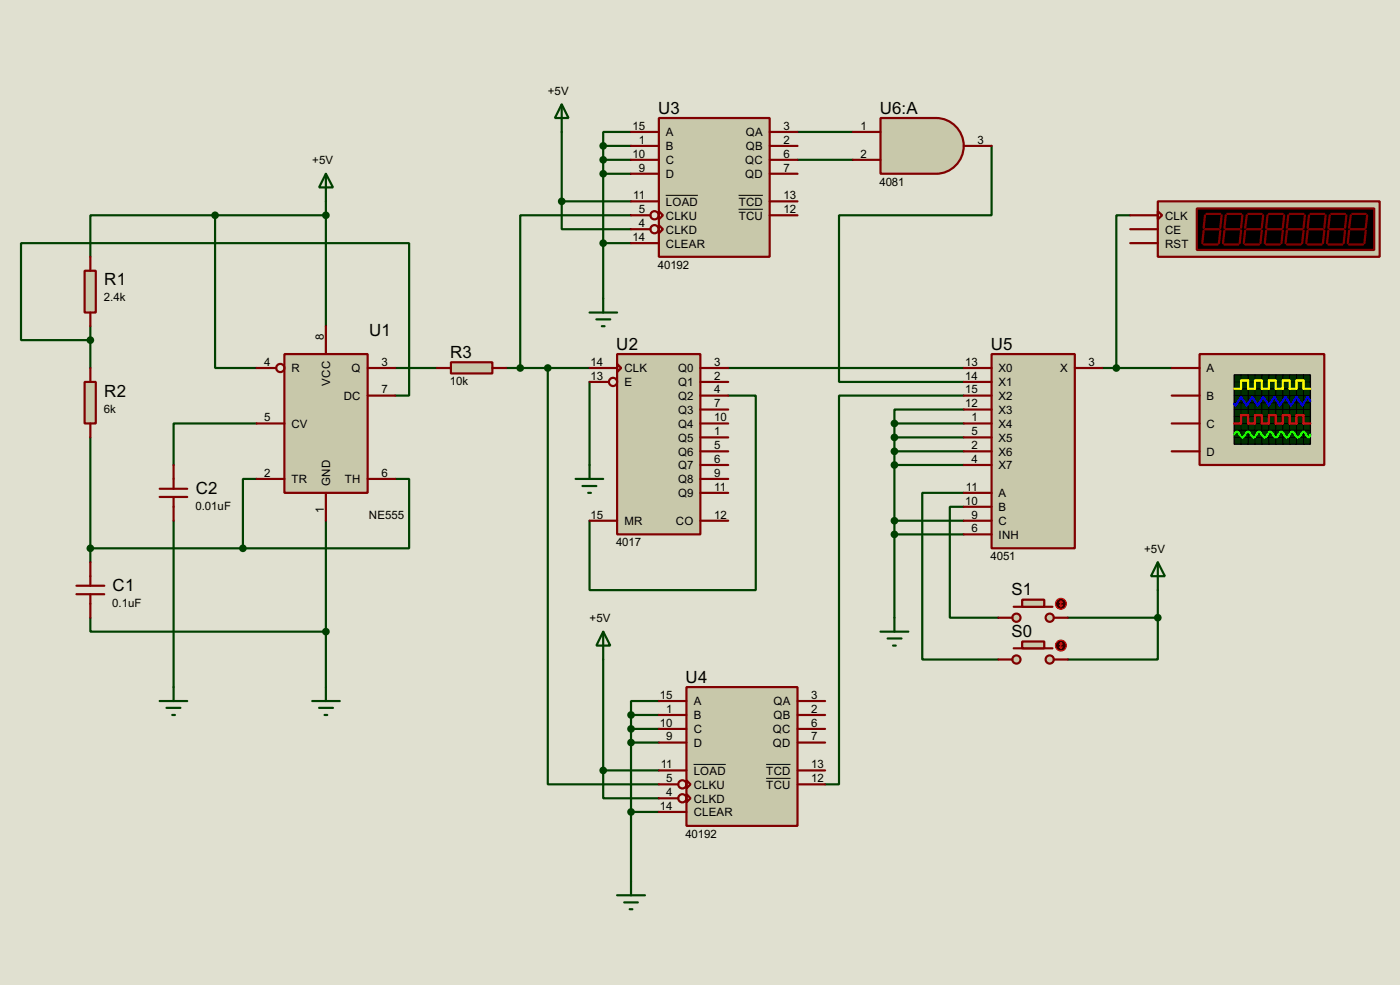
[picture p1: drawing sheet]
<svg xmlns="http://www.w3.org/2000/svg" width="256mm" height="180mm" viewBox="0 0 256 180" stroke-linecap="round" stroke-linejoin="round" font-family="sans-serif">
<path d="M0 0h256.5v180.3h-256.5z" fill="#e0e0d0"/>
<g fill="none" stroke="#004000" stroke-width=".4">
<path d="M39.4 39.4v28h7.6M39.4 39.4h-22.8v7.6M39.4 39.4h20.3M59.7 36.9v22.8M102.9 36.9v5.1h12.7M102.9 24.2v12.7M102.9 36.9h12.7M110.5 26.7v28M110.5 29.3h5.1M110.5 26.7h5.1M110.5 31.8h5.1M115.6 39.4h-20.3v28"/>
<path d="M115.6 24.2h-5.1v2.5M146.1 24.2h10.2M146.1 29.3h10.2M181.7 26.7v12.7h-28v30.5h22.9M207.1 39.4h-2.6v28M16.6 59.7v7.7M110.5 44.5h5.1M16.6 62.3h-12.7v-17.8h71.1v27.9h-2.6M47 77.5h-15.2v7.6M72.4 67.4h7.7M92.8 67.4h15.2M100.4 67.4v76.2h20.3"/>
<path d="M108 69.9v15.2M133.4 72.4h5.1v35.6h-30.5v-12.7M133.4 67.4h43.2M163.9 77.5v35.6M163.9 77.5h12.7M176.6 72.4h-22.9v71.2h-2.5M176.6 75h-12.7v2.5M202 67.4h12.7M16.6 80.1v22.8M31.8 95.3v30.5M47 87.7h-2.5v12.7M59.7 95.3v30.5"/>
<path d="M72.4 87.7h2.6v12.7h-30.5M163.9 80.1h12.7M163.9 82.6h12.7M163.9 85.1h12.7M163.9 97.8h12.7M163.9 95.3h12.7M176.6 92.8h-2.6v20.3h8.9M176.6 90.2h-7.6v30.5h13.9M16.6 113.1v2.5h43.1M16.6 100.4h27.9M195.6 113.1h16.5M212.1 113.1v7.6h-16.5"/>
<path d="M212.1 108v5.1M110.5 120.7v20.3M115.6 130.9v30.4M115.6 133.4h5.1M115.6 135.9h5.1M115.6 130.9h5.1M120.7 128.3h-5.1v2.6M110.5 141v5.1h10.2M110.5 141h10.2M115.6 148.6h5.1"/>
</g>
<path d="M52.1 64.8h15.3v25.4h-15.3z" fill="#c8c8aa" stroke="#800000" stroke-width=".4"/>
<g fill="none" stroke="#800000" stroke-width=".4">
<path d="M59.7 59.7v5.1M47 67.4h3.6M47 77.5h5.1M67.4 67.4h5M67.4 72.4h5M47 87.7h5.1M59.7 90.2v5.1M67.4 87.7h5"/>
<circle cx="51.3" cy="67.4" r=".75"/>
</g>
<path d="M59.7 31.8l1.3 2.5h-2.5zM59.7 31.8v5.1" fill="none" stroke="#004000" stroke-width=".4"/>
<circle cx="59.7" cy="39.4" r=".5" fill="#004000" stroke="#004000" stroke-width=".4"/>
<path d="M15.5 49.6h2.1v7.6h-2.1z" fill="#c8c8aa" stroke="#800000" stroke-width=".4"/>
<path d="M16.6 47v2.6M16.6 57.2v2.5M14 107.2h5.1M14 108.8h5.1M16.6 102.9v4.3M16.6 108.8v4.3" fill="none" stroke="#800000" stroke-width=".4"/>
<path d="M57.2 128.3h5.1M58.5 129.6h2.5M59.5 130.9h.5M59.7 125.8v2.5" fill="none" stroke="#004000" stroke-width=".4"/>
<path d="M15.5 69.9h2.1v7.6h-2.1z" fill="#c8c8aa" stroke="#800000" stroke-width=".4"/>
<path d="M16.6 67.4v2.5M16.6 77.5v2.6M29.3 91h5M29.3 89.5h5M31.8 85.1v4.4M31.8 91v4.3" fill="none" stroke="#800000" stroke-width=".4"/>
<g fill="#004000" stroke="#004000" stroke-width=".4">
<circle cx="16.5" cy="62.3" r=".5"/>
<circle cx="39.4" cy="39.4" r=".5"/>
<circle cx="44.5" cy="100.4" r=".5"/>
<circle cx="16.5" cy="100.4" r=".5"/>
</g>
<path d="M113.1 64.8h15.2v33h-15.2z" fill="#c8c8aa" stroke="#800000" stroke-width=".4"/>
<g fill="none" stroke="#800000" stroke-width=".4">
<path d="M108 67.4h5.1M108 69.9h3.6M113.1 66.6l.7 .8-.7 .7zM128.3 67.4h5.1M128.3 69.9h5.1M128.3 72.4h5.1M128.3 75h5.1M128.3 77.5h5.1M108 95.3h5.1M128.3 95.3h5.1M128.3 80.1h5.1M128.3 82.6h5.1"/>
<path d="M128.3 85.1h5.1M128.3 87.7h5.1M128.3 90.2h5.1"/>
<circle cx="112.3" cy="69.9" r=".75"/>
</g>
<path d="M105.5 87.7h5M106.7 89h2.6M107.8 90.2h.5M108 85.1v2.6" fill="none" stroke="#004000" stroke-width=".4"/>
<path d="M120.7 21.6h20.3v25.4h-20.3z" fill="#c8c8aa" stroke="#800000" stroke-width=".4"/>
<g fill="none" stroke="#800000" stroke-width=".4">
<path d="M115.6 24.2h5.1M115.6 26.7h5.1M115.6 29.3h5.1M115.6 31.8h5.1M115.6 36.9h5.1M115.6 39.4h3.6M120.7 38.7l.8 .7-.8 .8zM141 24.2h5.1M141 26.7h5.1M141 29.3h5.1M141 31.8h5.1M141 36.9h5.1"/>
<path d="M141 39.4h5.1M115.6 44.5h5.1M115.6 42h3.6M120.7 41.2l.8 .8-.8 .7z"/>
<circle cx="119.9" cy="39.4" r=".75"/>
<circle cx="119.9" cy="42" r=".75"/>
</g>
<path d="M122 35.8h5.9M135.3 35.8h4.5M135.3 38.3h4.5" fill="none" stroke="#000" stroke-width=".18"/>
<path d="M125.8 125.8h20.3v25.4h-20.3z" fill="#c8c8aa" stroke="#800000" stroke-width=".4"/>
<g fill="none" stroke="#800000" stroke-width=".4">
<path d="M120.7 128.3h5.1M120.7 130.9h5.1M120.7 133.4h5.1M120.7 135.9h5.1M146.1 128.3h5.1M146.1 130.9h5.1M146.1 133.4h5.1M146.1 135.9h5.1M120.7 141h5.1M120.7 148.6h5.1M120.7 143.6h3.6M120.7 146.1h3.6"/>
<path d="M125.8 142.8l.7 .8-.7 .7zM125.8 145.3l.7 .8-.7 .8zM146.1 141h5.1M146.1 143.6h5.1"/>
<circle cx="125" cy="143.6" r=".75"/>
<circle cx="125" cy="146.1" r=".75"/>
</g>
<path d="M127.1 139.9h5.9M140.4 139.9h4.4M140.4 142.5h4.4" fill="none" stroke="#000" stroke-width=".18"/>
<path d="M108 57.2h5.1M109.3 58.5h2.5M110.3 59.7h.5M110.5 54.7v2.5M110.5 115.6l1.3 2.6h-2.5zM110.5 115.6v5.1M113.1 163.9h5.1M114.4 165.2h2.5M115.4 166.4h.5M115.6 161.3v2.6" fill="none" stroke="#004000" stroke-width=".4"/>
<circle cx="110.5" cy="141" r=".5" fill="#004000" stroke="#004000" stroke-width=".4"/>
<path d="M181.7 64.8h15.2v35.6h-15.2z" fill="#c8c8aa" stroke="#800000" stroke-width=".4"/>
<g fill="none" stroke="#800000" stroke-width=".4">
<path d="M176.6 67.4h5.1M176.6 69.9h5.1M176.6 72.4h5.1M176.6 75h5.1M176.6 77.5h5.1M196.9 67.4h5.1M176.6 80.1h5.1M176.6 82.6h5.1M176.6 85.1h5.1M176.6 90.2h5.1M176.6 92.8h5.1M176.6 95.3h5.1"/>
<path d="M176.6 97.8h5.1"/>
</g>
<path d="M161.3 21.6h10.2a5.1 5.1 0 0 1 5.1 5.1 5.1 5.1 0 0 1-5.1 5.1h-10.2z" fill-rule="evenodd" fill="#c8c8aa" stroke="#800000" stroke-width=".4"/>
<path d="M156.3 24.2h5M156.3 29.3h5M176.6 26.7h5.1" fill="none" stroke="#800000" stroke-width=".4"/>
<path d="M161.3 115.6h5.1M162.6 116.9h2.6M163.6 118.2h.5M163.9 113.1v2.5" fill="none" stroke="#004000" stroke-width=".4"/>
<g fill="#004000" stroke="#004000" stroke-width=".4">
<circle cx="163.8" cy="80.1" r=".5"/>
<circle cx="163.8" cy="82.6" r=".5"/>
<circle cx="163.8" cy="85.1" r=".5"/>
</g>
<path d="M219.8 64.8h22.8v20.3h-22.8z" fill="#c8c8aa" stroke="#800000" stroke-width=".4"/>
<path d="M226.1 68.6h14v12.7h-14z" fill="#003000" stroke="#000" stroke-width=".25"/>
<g fill="none" stroke="#000" stroke-width=".18">
<path d="M226.1 72.4h14M226.1 69.9h14M226.1 71.2h14M226.1 73.7h14M226.1 76.3h14M226.1 77.5h14M226.1 78.8h14M226.1 75h14M227.4 68.6v12.7M228.7 68.6v12.7M229.9 68.6v12.7M231.2 68.6v12.7"/>
<path d="M232.5 68.6v12.7M233.7 68.6v12.7M235 68.6v12.7M236.3 68.6v12.7M237.5 68.6v12.7M238.8 68.6v12.7M226.1 80.1h14"/>
</g>
<path d="M226.1 71.2h1.3v-1.5h1.3v1.5h1.2v-1.5h1.3v1.5h1.3v-1.5h1.2v1.5h1.3v-1.5h1.3v1.5h1.2v-1.5h1.3v1.5h1.3" fill="none" stroke="#ff0" stroke-width=".4"/>
<path d="M226.1 77.5h1.3v-1.5h1.3v1.5h1.2v-1.5h1.3v1.5h1.3v-1.5h1.2v1.5h1.3v-1.5h1.3v1.5h1.2v-1.5h1.3v1.5h1.3" fill="none" stroke="#f00" stroke-width=".4"/>
<path d="M240.1 73.5l-.5-.8-1 1.5-1.1-1.5-1 1.5-1-1.5-1 1.5-1-1.5-1 1.5-1.1-1.5-1 1.5-1-1.5-1 1.5-1-1.5-1 1.5-.3-.2" fill="none" stroke="#00f" stroke-width=".4"/>
<path d="M226.1 79.6l.2-.5 .3-.1 .3 .1 .5 .8 .2 .2 .3-.2 .5-.8 .3-.1 .2 .1 .5 .8 .3 .2 .2-.2 .5-.8 .3-.1 .2 .1 .3 .5a.54 .54 0 0 0 .7 .3l.5-.8 .3-.1 .3 .1 .4 .8 .3 .2 .3-.2 .5-.8 .3-.1 .2 .1 .5 .8 .3 .2 .2-.2 .5-.8 .3-.1 .2 .1 .5 .8a.6 .6 0 0 0 .9-.5l.4-.4 .3 .1 .4 .8 .3 .2 .3-.5" fill="none" stroke="#0f0" stroke-width=".4"/>
<path d="M214.7 67.4h5.1M214.7 72.4h5.1M214.7 77.5h5.1M214.7 82.6h5.1" fill="none" stroke="#800000" stroke-width=".4"/>
<g fill="#004000" stroke="#004000" stroke-width=".4">
<circle cx="163.8" cy="97.8" r=".5"/>
<circle cx="163.8" cy="77.5" r=".5"/>
<circle cx="59.7" cy="115.6" r=".5"/>
</g>
<path d="M29.3 128.3h5M30.5 129.6h2.6M31.6 130.9h.5M31.8 125.8v2.5" fill="none" stroke="#004000" stroke-width=".4"/>
<g fill="#c8c8aa" stroke="#800000" stroke-width=".4">
<circle cx="192.3" cy="113.1" r=".75"/>
<circle cx="186.2" cy="113.1" r=".75"/>
</g>
<path d="M185.7 111.1h7.1" fill="none" stroke="#800000" stroke-width=".4"/>
<path d="M187.3 109.8h4v1.3h-4z" fill="#c8c8aa" stroke="#800000" stroke-width=".4"/>
<path d="M182.9 113.1h2.6M193.1 113.1h2.5" fill="none" stroke="#800000" stroke-width=".4"/>
<circle cx="194.3" cy="110.5" r="1" fill="#400000" stroke="#f00" stroke-width=".2"/>
<path d="M194.1 110.8l.3 .3M194.4 110v1.1M194.4 110l-.3 .3M194.4 110l.2 .3M194.6 110.8l-.2 .3" fill="none" stroke="#f00" stroke-width=".2"/>
<path d="M212.1 102.9l1.3 2.6h-2.5zM212.1 102.9v5.1" fill="none" stroke="#004000" stroke-width=".4"/>
<circle cx="100.3" cy="67.4" r=".5" fill="#004000" stroke="#004000" stroke-width=".4"/>
<path d="M82.6 66.3h7.6v2.1h-7.6z" fill="#c8c8aa" stroke="#800000" stroke-width=".4"/>
<path d="M80.1 67.4h2.5M90.2 67.4h2.6" fill="none" stroke="#800000" stroke-width=".4"/>
<circle cx="95.3" cy="67.4" r=".5" fill="#004000" stroke="#004000" stroke-width=".4"/>
<g fill="#c8c8aa" stroke="#800000" stroke-width=".4">
<circle cx="192.3" cy="120.7" r=".75"/>
<circle cx="186.2" cy="120.7" r=".75"/>
</g>
<path d="M185.7 118.7h7.1" fill="none" stroke="#800000" stroke-width=".4"/>
<path d="M187.3 117.4h4v1.3h-4z" fill="#c8c8aa" stroke="#800000" stroke-width=".4"/>
<path d="M182.9 120.7h2.6M193.1 120.7h2.5" fill="none" stroke="#800000" stroke-width=".4"/>
<circle cx="194.3" cy="118.2" r="1" fill="#400000" stroke="#f00" stroke-width=".2"/>
<path d="M194.1 118.4l.3 .3M194.4 117.7v1M194.4 117.7l-.3 .2M194.4 117.7l.2 .2M194.6 118.4l-.2 .3" fill="none" stroke="#f00" stroke-width=".2"/>
<g fill="#004000" stroke="#004000" stroke-width=".4">
<circle cx="212.1" cy="113.1" r=".5"/>
<circle cx="163.8" cy="95.3" r=".5"/>
</g>
<path d="M102.9 19.1l1.3 2.5h-2.5zM102.9 19.1v5.1" fill="none" stroke="#004000" stroke-width=".4"/>
<path d="M212.1 36.9h40.7v10.1h-40.7z" fill="#c8c8aa" stroke="#800000" stroke-width=".4"/>
<path d="M219.3 38.2h32.5v7.6h-32.5z" fill="#000" stroke="#800000" stroke-width=".4"/>
<g fill="none" stroke="#800000" stroke-width=".4">
<path d="M207.1 39.4h5M212.1 38.7l.8 .7-.8 .8zM220.8 39.4l-.3 2.3M221 39.2h2.6M223.8 39.4l-.2 2.3M224.6 39.4l-.3 2.3M224.8 39.2h2.6M227.6 39.4l-.2 2.3M228.4 39.4l-.3 2.3M228.7 39.2h2.5M231.4 39.4l-.2 2.3M232.2 39.4l-.2 2.3"/>
<path d="M232.5 39.2h2.5M235.3 39.4l-.3 2.3M236 39.4l-.2 2.3M236.3 39.2h2.5M239.1 39.4l-.3 2.3M239.8 39.4l-.2 2.3M240.1 39.2h2.5M242.9 39.4l-.3 2.3M243.6 39.4l-.2 2.3M243.9 39.2h2.5M246.7 39.4l-.3 2.3M247.5 39.4l-.3 2.3"/>
<path d="M247.7 39.2h2.5M250.5 39.4l-.3 2.3M207.1 42h5M207.1 44.5h5M220.5 42.2l-.2 2.3M220.5 44.8h2.6M220.8 42h2.5M223.6 42.2l-.3 2.3M224.3 44.8h2.6M224.3 42.2l-.2 2.3M224.6 42h2.5M227.4 42.2l-.3 2.3"/>
<path d="M228.1 44.8h2.6M228.1 42.2l-.2 2.3M228.4 42h2.5M231.2 42.2l-.3 2.3M232 44.8h2.5M232 42.2l-.3 2.3M232.2 42h2.6M235 42.2l-.2 2.3M235.8 44.8h2.5M235.8 42.2l-.3 2.3M236 42h2.6M238.8 42.2l-.2 2.3"/>
<path d="M239.6 44.8h2.5M239.6 42.2l-.3 2.3M239.8 42h2.6M242.6 42.2l-.2 2.3M243.4 44.8h2.5M243.4 42.2l-.3 2.3M243.6 42h2.6M246.4 42.2l-.2 2.3M247.2 44.8h2.5M247.2 42.2l-.3 2.3M247.5 42h2.5M250.2 42.2l-.2 2.3"/>
</g>
<g fill="#004000" stroke="#004000" stroke-width=".4">
<circle cx="204.5" cy="67.4" r=".5"/>
<circle cx="110.5" cy="44.5" r=".5"/>
<circle cx="110.5" cy="26.7" r=".5"/>
<circle cx="110.5" cy="29.3" r=".5"/>
<circle cx="110.5" cy="31.8" r=".5"/>
<circle cx="102.9" cy="36.9" r=".5"/>
<circle cx="115.6" cy="148.6" r=".5"/>
<circle cx="115.6" cy="133.4" r=".5"/>
<circle cx="115.6" cy="135.9" r=".5"/>
<circle cx="115.6" cy="130.9" r=".5"/>
</g>
<g font-size="3.5">
<text x="120.6" y="20.8">U3</text>
<text x="161.2" y="20.8">U6:A</text>
<text x="19.1" y="52.2">R1</text>
<text x="67.6" y="61.4">U1</text>
<text x="82.5" y="65.5">R3</text>
<text x="112.9" y="64">U2</text>
<text x="181.5" y="64">U5</text>
<text x="19.1" y="72.6">R2</text>
<text x="35.9" y="90.4">C2</text>
<text x="20.6" y="108.2">C1</text>
<text x="185.3" y="109">S1</text>
<text x="185.3" y="116.6">S0</text>
<text x="125.6" y="125">U4</text>
</g>
<g font-size="2.4">
<text x="100.4" y="17.3">+5V</text>
<text x="115.9" y="23.8">15</text>
<text x="143.6" y="23.8">3</text>
<text x="157.7" y="23.8">1</text>
<text x="115.9" y="28.9">10</text>
<text x="117" y="26.3">1</text>
<text x="122" y="25">A</text>
<text x="122" y="27.5">B</text>
<text x="136.6" y="25">QA</text>
<text x="136.6" y="27.5">QB</text>
<text x="143.6" y="26.3">2</text>
<text x="143.6" y="28.9">6</text>
<text x="157.7" y="28.9">2</text>
<text x="179.1" y="26.3">3</text>
<text x="57.2" y="30">+5V</text>
<text x="117" y="31.4">9</text>
<text x="122" y="30">C</text>
<text x="122" y="32.6">D</text>
<text x="136.5" y="30">QC</text>
<text x="136.5" y="32.6">QD</text>
<text x="143.6" y="31.4">7</text>
<text x="161.1" y="34">4081</text>
<text x="116" y="36.5">11</text>
<text x="117" y="39">5</text>
<text x="117" y="41.6">4</text>
<text x="122" y="37.7">LOAD</text>
<text x="122" y="40.2">CLKU</text>
<text x="135.3" y="37.7">TCD</text>
<text x="135.3" y="40.2">TCU</text>
<text x="143.6" y="36.5">13</text>
<text x="143.6" y="39">12</text>
<text x="213.4" y="40.2">CLK</text>
<text x="115.9" y="44.1">14</text>
<text x="122" y="45.3">CLEAR</text>
<text x="122" y="42.7">CLKD</text>
<text x="213.4" y="45.3">RST</text>
<text x="213.4" y="42.7">CE</text>
<text x="120.5" y="49.2">40192</text>
<text x="19.1" y="55.2">2.4k</text>
<text x="59.3" y="62.3" transform="rotate(-90 59.3 62.3)">8</text>
<text x="48.4" y="67">4</text>
<text x="53.4" y="68.1">R</text>
<text x="60.5" y="70.6" transform="rotate(-90 60.5 70.6)">VCC</text>
<text x="64.4" y="68.1">Q</text>
<text x="69.9" y="72">7</text>
<text x="69.9" y="67">3</text>
<text x="82.4" y="70.6">10k</text>
<text x="108.2" y="67">14</text>
<text x="108.2" y="69.5">13</text>
<text x="114.4" y="68.1">CLK</text>
<text x="114.4" y="70.7">E</text>
<text x="124.2" y="68.1">Q0</text>
<text x="124.2" y="70.7">Q1</text>
<text x="130.9" y="67">3</text>
<text x="130.9" y="69.5">2</text>
<text x="130.9" y="72">4</text>
<text x="176.8" y="67">13</text>
<text x="176.8" y="69.5">14</text>
<text x="176.8" y="72">15</text>
<text x="182.9" y="68.1">X0</text>
<text x="182.9" y="70.7">X1</text>
<text x="194.2" y="68.1">X</text>
<text x="199.4" y="67">3</text>
<text x="221" y="68.1">A</text>
<text x="19.1" y="75.5">6k</text>
<text x="48.4" y="77.1">5</text>
<text x="63" y="73.2">DC</text>
<text x="124.2" y="73.2">Q2</text>
<text x="124.2" y="75.8">Q3</text>
<text x="130.9" y="74.6">7</text>
<text x="130.9" y="77.1">10</text>
<text x="176.8" y="74.6">12</text>
<text x="178" y="77.1">1</text>
<text x="182.9" y="73.2">X2</text>
<text x="182.9" y="75.8">X3</text>
<text x="221" y="73.2">B</text>
<text x="53.4" y="78.3">CV</text>
<text x="124.2" y="78.3">Q4</text>
<text x="124.2" y="80.8">Q5</text>
<text x="124.2" y="83.4">Q6</text>
<text x="130.9" y="79.7">1</text>
<text x="130.9" y="82.2">5</text>
<text x="178" y="79.7">5</text>
<text x="178" y="82.2">2</text>
<text x="182.9" y="78.3">X4</text>
<text x="182.9" y="80.8">X5</text>
<text x="182.9" y="83.4">X6</text>
<text x="221" y="78.3">C</text>
<text x="221" y="83.4">D</text>
<text x="48.4" y="87.3">2</text>
<text x="53.4" y="88.5">TR</text>
<text x="60.5" y="88.9" transform="rotate(-90 60.5 88.9)">GND</text>
<text x="63.2" y="88.5">TH</text>
<text x="69.9" y="87.3">6</text>
<text x="124.2" y="85.9">Q7</text>
<text x="124.2" y="88.5">Q8</text>
<text x="130.9" y="84.7">6</text>
<text x="130.9" y="87.3">9</text>
<text x="130.9" y="89.8">11</text>
<text x="177" y="89.8">11</text>
<text x="178" y="84.7">4</text>
<text x="182.9" y="85.9">X7</text>
<text x="35.8" y="93.3">0.01uF</text>
<text x="59.3" y="93.9" transform="rotate(-90 59.3 93.9)">1</text>
<text x="67.6" y="95">NE555</text>
<text x="108.2" y="94.9">15</text>
<text x="124.2" y="91">Q9</text>
<text x="130.9" y="94.9">12</text>
<text x="176.8" y="92.4">10</text>
<text x="178" y="94.9">9</text>
<text x="182.9" y="91">A</text>
<text x="182.9" y="93.6">B</text>
<text x="112.9" y="100">4017</text>
<text x="114.4" y="96.1">MR</text>
<text x="123.8" y="96.1">CO</text>
<text x="178" y="97.4">6</text>
<text x="182.9" y="96.1">C</text>
<text x="182.9" y="98.6">INH</text>
<text x="209.6" y="101.2">+5V</text>
<text x="181.5" y="102.6">4051</text>
<text x="20.6" y="111.1">0.1uF</text>
<text x="108" y="113.9">+5V</text>
<text x="120.9" y="127.9">15</text>
<text x="122.1" y="130.5">1</text>
<text x="127.1" y="129.1">A</text>
<text x="127.1" y="131.7">B</text>
<text x="141.7" y="129.1">QA</text>
<text x="141.7" y="131.7">QB</text>
<text x="148.6" y="127.9">3</text>
<text x="148.6" y="130.5">2</text>
<text x="120.9" y="133">10</text>
<text x="122.1" y="135.5">9</text>
<text x="127.1" y="134.2">C</text>
<text x="127.1" y="136.7">D</text>
<text x="141.6" y="134.2">QC</text>
<text x="141.6" y="136.7">QD</text>
<text x="148.6" y="133">6</text>
<text x="148.6" y="135.5">7</text>
<text x="121.1" y="140.6">11</text>
<text x="122.1" y="143.2">5</text>
<text x="127.1" y="141.8">LOAD</text>
<text x="140.4" y="141.8">TCD</text>
<text x="148.6" y="140.6">13</text>
<text x="148.6" y="143.2">12</text>
<text x="120.9" y="148.2">14</text>
<text x="122.1" y="145.7">4</text>
<text x="127.1" y="149.4">CLEAR</text>
<text x="127.1" y="144.4">CLKU</text>
<text x="127.1" y="146.9">CLKD</text>
<text x="140.4" y="144.4">TCU</text>
<text x="125.6" y="153.4">40192</text>
</g>
</svg>
